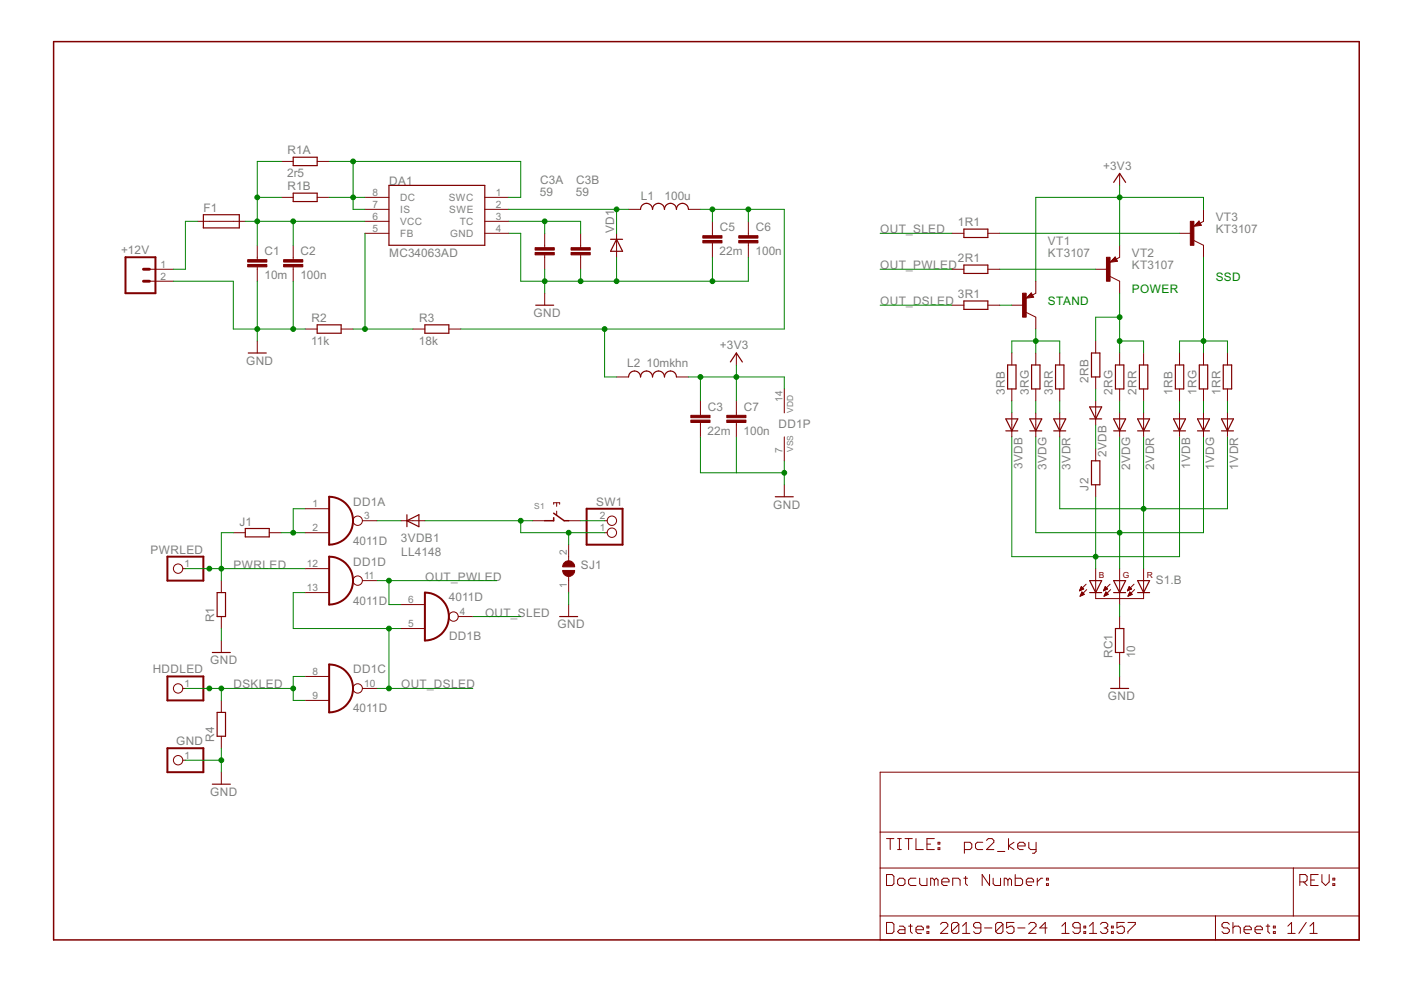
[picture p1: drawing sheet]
<svg xmlns="http://www.w3.org/2000/svg" width="297mm" height="210mm" viewBox="0 0 297 210" stroke-linecap="round" stroke-linejoin="round" font-family="sans-serif">
<path d="M11.4 8.8h276.8v190.5h-276.8zM117.4 109.8v.6h-1.9M117.4 108.8l2.2 1.6h1" fill="none" stroke="#800000" stroke-width=".32"/>
<g fill="none" stroke="#800000" stroke-width=".21">
<path d="M59.6 34.2h2.6M67.2 34.2h2.6M237.4 36.8v2.5M31.7 57.1h5.1M31.7 59.6h5.1M41.8 46.9h10.2M54.5 52v3.1M54.5 56.6v3M59.6 41.8h2.6M62.2 52v3.1M62.2 56.6v3M67.2 41.8h2.6"/>
<path d="M77.4 41.8h5.1M77.4 46.9h5.1M77.4 44.4h5.1M77.4 49.5h5.1M102.8 41.8h5.1M102.8 46.9h5.1M102.8 44.4h5.1M102.8 49.5h5.1M115.5 49.5v3M115.5 54v3.1M123.1 49.5v3M123.1 54v3.1"/>
<path d="M130.7 49.5v5M133.3 44.4h2.5M146 44.4h2.5M151 46.9v3.1M151 51.5v3M158.7 46.9v3.1M158.7 51.5v3M201.8 49.5h2.6M201.8 57.1h2.6M209.4 49.5h2.6M209.4 57.1h2.6M219.6 59.6v2.6l-.7 .4"/>
<path d="M232.3 57.1h2.5M235.4 58.6l2 1v2.6M236.4 54.5l.5 .9-1.5 .2zM237.4 52v2.5l-.7 .4M250.1 49.5h2.5M253.1 51l2.1 1v2.5M254.2 46.9l.5 .9-1.6 .2zM255.2 44.4v2.5l-.8 .4M54.5 72.3v2.5M64.7 69.8h2.5M72.3 69.8h2.6M87.5 69.8h2.6"/>
<path d="M95.2 69.8h2.5M115.5 62.2v2.5M130.7 79.9h2.6M143.4 79.9h2.6M156.1 74.8v2.6M201.8 64.7h2.6M209.4 64.7h2.6M214.5 64.7h2.6M214.5 74.8v2.6M217.6 66.2l2 1v2.6M218.7 62.1l.5 .9-1.6 .2zM219.6 74.8v2.6"/>
<path d="M224.7 74.8v2.6M232.3 72.3v2.5M232.3 79.9v2.6M237.4 74.8v2.6M242.5 74.8v2.6M250.1 74.8v2.6M255.2 74.8v2.6M260.2 74.8v2.6M148.5 85v3.1M148.5 89.6v3M156.1 85v3.1M156.1 89.6v3"/>
<path d="M166.3 82.5v5M166.3 92.6v5.1M214.5 82.5v2.5M214.5 87.5v5.1M219.6 82.5v2.5M219.6 87.5v5.1M224.7 82.5v2.5M224.7 87.5v5.1M232.3 85v5.1M232.3 95.2v2.5M237.4 82.5v2.5M237.4 87.5v5.1"/>
<path d="M242.5 82.5v2.5M242.5 87.5v5.1M250.1 82.5v2.5M250.1 87.5v5.1M255.2 82.5v2.5M255.2 87.5v5.1M260.2 82.5v2.5M260.2 87.5v5.1M49.5 112.9h2.5M57.1 112.9h2.5M64.7 107.9h5.1M64.7 112.9h5.1"/>
<path d="M76.8 110.4h3.1M85 110.4h5.1M112.9 110.4h2.6M117.4 106.9v-.3h1.3v.3M118 106.6v.8M118 108.4v.7M120.6 110.4h2.5M120.6 115.5v3.4M128.2 110.4h.5M128.2 112.9h.5M166.3 102.8v2.5M232.3 102.8v2.5"/>
<path d="M38.7 120.6h.6M46.9 123.1v2.5M46.9 130.7v2.6M46.9 135.8v2.5M64.7 120.6h5.1M64.7 125.6h5.1M76.8 123.1h3.1M85 133.3h5.1M85 128.2h5.1M97.2 130.7h3M120.6 122.2v3.4M120.6 128.2v2.5"/>
<path d="M228.9 125.2h.1M228.9 125.1h.4M229 125h.5M229 124.9h.7M229 126.3h.2M229.1 124.7h.5M229.1 126.2h.4M229.2 124.6h.3M229.2 126.1h.6M229.2 124.5h.2M229.2 125.9h.6M229.3 124.4l-.4 .9"/>
<path d="M229.3 124.4l.5 .5-.9 .4M229.3 124.4h.1M229.3 125.8h.4M229.3 125.7h.3M229.4 125.6h.1M229.4 125.5l.5 .5-.9 .4zM230.3 123.9l-1.4 1.4M230.4 125l-1.4 1.4M232.3 120.6v6.3h10.2v-6.3M234 125.2h.1M234 125.1h.3M234.1 125h.5"/>
<path d="M234.1 124.9h.7M234.1 126.3h.2M234.2 124.7h.5M234.2 126.2h.4M234.2 124.6h.4M234.2 126.1h.7M234.3 125.9h.6M234.3 124.5h.2M234.3 124.4h.1M234.3 125.8h.5M234.3 124.4l-.3 .9M234.3 124.4l.5 .5-.8 .4"/>
<path d="M234.4 125.7h.3M234.4 125.6h.1M234.5 125.5l.5 .5-.9 .4zM235.4 123.9l-1.4 1.4M235.5 125l-1.4 1.4M237.4 120.6v7.6M237.4 130.7v2.6M237.4 138.3v2.6M239.1 125.2h.1M239.1 125.1h.3M239.2 125h.5M239.2 124.9h.7"/>
<path d="M239.2 126.3h.2M239.3 124.7h.5M239.3 126.2h.4M239.3 124.6h.4M239.3 126.1h.6M239.4 125.9h.6M239.4 124.5h.1M239.4 124.4h.1M239.4 125.8h.5M239.4 124.4l-.4 .9M239.4 124.4l.5 .5M239.5 125.7h.2"/>
<path d="M239.5 125.6h.1M239.5 125.5l.6 .5-.9 .4zM239.9 124.9l-.9 .4M240.4 123.9l-1.4 1.4M240.6 125l-1.4 1.4M38.7 146h.6M46.9 148.5v2.5M46.9 156.1v2.5M64.7 143.4h5.1M64.7 148.5h5.1M76.8 146h3.1M237.4 143.4v2.6"/>
<path d="M38.7 161.2h.6M46.9 163.7v2.6M186.6 163.7h101.6v35.6h-101.6zM186.6 176.4h101.6M188 177.8h1.5M188.7 177.8v2.3M190.3 177.8h.8M190.7 177.8v2.3M191.9 177.8h1.5M192.6 177.8v2.3M194.2 177.8v2.3h1.6M196.5 179h.8"/>
<path d="M198.1 177.8h-1.6v2.3h1.6M198.9 179.7h.4v.4h-.4zM198.9 178.6h.4v.4h-.4zM208.4 178.6h-1.2l-.4 .4v.7l.4 .4h1.2M209.1 178.2l.4-.4h.8l.4 .4v.4l-1.6 1.5h1.6M213.8 177.8v2.3M215 178.6l-1.2 .8 1.2 .7M215.8 179.4h1.5v-.4l-.4-.4h-.7l-.4 .4v.7l.4 .4h.7M218.1 178.6v1.1l.4 .4h1.2M219.7 178.6v1.9l-.4 .4h-.4M186.6 184h101.6M186.6 194.2h101.6"/>
<path d="M188 185.4h1.1l.4 .4v1.6l-.4 .3h-1.1zM188 195.6h1.1l.4 .4v1.5l-.4 .4h-1.1zM190.3 186.6l.4-.4h.8l.4 .4v.8l-.4 .3h-.8l-.4-.3zM190.3 180.1h.8M190.7 196.4h.8l.4 .3v1.2h-1.2l-.4-.4 .4-.4h1.2M192.6 196.4h.8M193 196v1.5l.4 .4M194.2 197.1h1.6v-.4l-.4-.3h-.8l-.4 .3v.8l.4 .4h.8M194.2 186.2h-1.2l-.4 .4v.8l.4 .3h1.2M195 186.2v1.2l.4 .3h1.1v-1.5M196.5 197.5h.4v.4h-.4zM196.5 196.4h.4v.3h-.4z"/>
<path d="M198.1 186.6l-.4-.4h-.4v1.5M198.1 186.6l.4-.4 .4 .4v1.1M198.1 186.6v1.1M199.4 196l.4-.4h.8l.4 .4v.4l-1.6 1.5h1.6M199.7 187h1.5v-.4l-.4-.4h-.8l-.3 .4v.8l.3 .3h.8M202 187.7v-1.5h1.2l.4 .4v1.1M203.3 196v1.5l-.4 .4h-.8l-.4-.4M203.3 196l-.4-.4h-.8l-.4 .4v1.5M203.3 196l-1.6 1.5M204.1 197.9h1.5M204.1 196.4l.8-.8v2.3M204.3 186.2h.8"/>
<path d="M204.5 180.1h1.2l.3-.4v-.7l-.3-.4h-1.2v2.3M204.7 185.8v1.6l.4 .3M208 196.7h-1.2l-.4-.3v-.4l.4-.4h.8l.4 .4v1.5l-.4 .4h-.8l-.4-.4M208.7 196.7h1.6M209.8 185.4v2.3l-1.6-2.3v2.3M210.6 186.2v1.2l.4 .3h1.1v-1.5M211.5 180.5h1.5M212.6 196v1.5l-.3 .4h-.8l-.4-.4M212.6 196l-.3-.4h-.8l-.4 .4v1.5M212.6 196l-1.5 1.5M213.7 186.6l-.4-.4h-.4v1.5M213.7 186.6v1.1"/>
<path d="M213.7 186.6l.4-.4 .4 .4v1.1M215 195.6h-1.6v1.1l.8-.3h.4l.4 .3v.8l-.4 .4h-.8l-.4-.4M215.2 185.4v2.3h1.2l.4-.3v-.8l-.4-.4h-1.2M215.8 196.7h1.5M217.6 187h1.5v-.4l-.3-.4h-.8l-.4 .4v.8l.4 .3h.8M218.1 196l.4-.4h.8l.4 .4v.4l-1.6 1.5h1.6M219.9 186.2v1.5M221.1 186.2h-.4l-.8 .8M221.9 187.4h.4v.3h-.4zM221.9 186.2h.4v.4h-.4zM222 196.7h-1.5l1.1-1.1v2.3M225.1 197.9h1.6"/>
<path d="M225.1 196.4l.8-.8v2.3M229 196.7h-1.2l-.3-.3v-.4l.3-.4h.8l.4 .4v1.5l-.4 .4h-.8l-.3-.4M229.8 197.5h.4v.4h-.4zM229.8 196.4h.4v.3h-.4zM231 197.9h1.5M231 196.4l.8-.8v2.3M233.3 196l.4-.4h.8l.4 .4v.4l-.4 .3M234.1 196.7h.4M234.5 196.7l.4 .4v.4l-.4 .4h-.8l-.4-.4M235.6 197.5h.4v.4h-.4zM235.6 196.4h.4v.3h-.4zM238.4 195.6h-1.6v1.1l.8-.3h.4l.4 .3v.8l-.4 .4h-.8l-.4-.4"/>
<path d="M239.1 195.6h1.6v.4l-1.6 1.5v.4M257.7 194.2v5.1M260.6 196l-.4-.4h-.7l-.4 .4v.4l.4 .3h.7l.4 .4v.4l-.4 .4h-.7l-.4-.4M261.4 196.7l.4-.3h.8l.4 .3v1.2M261.4 195.6v2.3M263.8 197.1h1.5v-.4l-.4-.3h-.8l-.3 .3v.8l.3 .4h.8M266.1 197.1h1.6v-.4l-.4-.3h-.8l-.4 .3v.8l.4 .4h.8M268.4 196.4h.8M268.8 196v1.5l.4 .4M270 197.5h.4v.4h-.4zM270 196.4h.4v.3h-.4zM273 197.9h1.6"/>
<path d="M273 196.4l.8-.8v2.3M274.2 184v10.2M275.6 187h1.2l.3-.4v-.8l-.3-.4h-1.2v2.3M276.4 187l.7 .7M276.9 195.6l-1.5 2.3M277.7 197.9h1.6M277.7 196.4l.8-.8v2.3M277.9 186.6h.8M279.5 185.4h-1.6v2.3h1.6M280.3 185.4v1.6l.8 .7 .7-.7v-1.6M282.6 187.4h.4v.3h-.4zM282.6 186.2h.4v.4h-.4z"/>
<circle cx="75.8" cy="110.4" r=".99"/>
<circle cx="129.7" cy="112.9" r=".99"/>
<circle cx="129.7" cy="110.4" r=".99"/>
<circle cx="37.8" cy="120.6" r=".99"/>
<circle cx="75.8" cy="123.1" r=".99"/>
<circle cx="96.2" cy="130.7" r=".99"/>
<circle cx="37.8" cy="146" r=".99"/>
<circle cx="75.8" cy="146" r=".99"/>
<circle cx="37.8" cy="161.2" r=".99"/>
</g>
<g fill="none" stroke="#800000" stroke-width=".25">
<path d="M62.2 33.3h5v1.8h-5zM82.5 39.3h20.3v12.7h-20.3zM236.1 38.7l1.3-1.9 1.3 1.9M43.1 45.5h7.6v2.8h-7.6zM62.2 41h5v1.7h-5zM129.5 50.7h2.5M130.7 50.7l1.3 2.6h-2.5zM135.8 44.4a1.27 1.27 0 0 1 1.3-1.3 1.27 1.27 0 0 1 1.2 1.3 1.27 1.27 0 0 1 1.3-1.3 1.27 1.27 0 0 1 1.3 1.3 1.27 1.27 0 0 1 1.3-1.3 1.27 1.27 0 0 1 1.2 1.3 1.27 1.27 0 0 1 1.3-1.3 1.27 1.27 0 0 1 1.3 1.3M204.4 48.6h5v1.8h-5zM204.4 56.2h5v1.8h-5zM236.4 55.2h-.4l.4-.3 .2 .4-1 .1 .8-.7 .3 .6M254.1 47.6h-.3l.3-.3 .3 .4-1 .1 .7-.7 .4 .6"/>
<path d="M52.6 74.8h3.9M67.2 68.9h5.1v1.8h-5.1zM90.1 68.9h5.1v1.8h-5.1zM113.6 64.7h3.8M133.3 79.9a1.27 1.27 0 0 1 1.2-1.2 1.27 1.27 0 0 1 1.3 1.2 1.27 1.27 0 0 1 1.3-1.2 1.27 1.27 0 0 1 1.2 1.2 1.27 1.27 0 0 1 1.3-1.2 1.27 1.27 0 0 1 1.3 1.2 1.27 1.27 0 0 1 1.3-1.2 1.27 1.27 0 0 1 1.2 1.2M154.9 76.8l1.2-2 1.3 2M204.4 63.8h5v1.8h-5zM213.6 77.4h1.8v5.1h-1.8zM218.6 62.8h-.4l.4-.3 .2 .4-1 .2 .8-.8 .4 .6M218.7 77.4h1.8v5.1h-1.8zM223.8 77.4h1.8v5.1h-1.8zM231.4 74.8h1.8v5.1h-1.8z"/>
<path d="M236.5 77.4h1.8v5.1h-1.8zM241.6 77.4h1.8v5.1h-1.8zM249.2 77.4h1.8v5.1h-1.8zM254.3 77.4h1.8v5.1h-1.8zM259.4 77.4h1.7v5.1h-1.7zM213.3 91.4h2.5M213.3 88.8h2.5l-1.3 2.6zM218.3 91.4h2.6M218.3 88.8h2.6l-1.3 2.6zM223.4 91.4h2.6M223.4 88.8h2.6l-1.3 2.6zM231 88.8h2.6"/>
<path d="M231 86.3h2.6l-1.3 2.5zM231.4 97.7h1.8v5.1h-1.8zM236.1 91.4h2.6M236.1 88.8h2.6l-1.3 2.6zM241.2 91.4h2.5M241.2 88.8h2.5l-1.2 2.6zM248.8 88.8h2.6l-1.3 2.6zM248.8 91.4h2.6M253.9 91.4h2.5M253.9 88.8h2.5l-1.2 2.6zM259 91.4h2.5M259 88.8h2.5l-1.3 2.6z"/>
<path d="M52 112.1h5.1v1.7h-5.1zM86.3 110.4l2.5-1.3v2.6zM86.3 109.1v2.6M164.4 105.3h3.8M45 138.3h3.8M46 125.6h1.8v5.1h-1.8zM118.7 130.7h3.8M231 123.1h2.6l-1.3 2.5zM231 125.6h2.6M236.1 125.6h2.6M236.1 123.1h2.6l-1.3 2.5zM236.5 133.3h1.8v5h-1.8z"/>
<path d="M241.2 125.6h2.5M241.2 123.1h2.5l-1.2 2.5zM46 151h1.8v5.1h-1.8zM235.5 146h3.8M45 166.3h3.8"/>
</g>
<g fill="#800000" stroke="#800000" stroke-width=".21">
<path d="M113.5 53.5h4v.5h-4z"/>
<path d="M113.5 52.5h4v.5h-4z"/>
<path d="M60.1 56.1h4.1v.5h-4.1z"/>
<path d="M60.1 55.1h4.1v.5h-4.1z"/>
<path d="M216.8 62.2h.8v5h-.8z"/>
<path d="M234.6 54.5h.8v5.1h-.8z"/>
<path d="M252.4 46.9h.7v5.1h-.7z"/>
<path d="M149 51h4.1v.5h-4.1z"/>
<path d="M149 50h4.1v.5h-4.1z"/>
<path d="M52.5 56.1h4.1v.5h-4.1z"/>
<path d="M52.5 55.1h4.1v.5h-4.1z"/>
<path d="M156.6 51h4.1v.5h-4.1z"/>
<path d="M156.6 50h4.1v.5h-4.1z"/>
<path d="M154.1 89.1h4.1v.5h-4.1z"/>
<path d="M154.1 88.1h4.1v.5h-4.1z"/>
<path d="M121.1 53.5h4v.5h-4z"/>
<path d="M121.1 52.5h4v.5h-4z"/>
<path d="M146.5 89.1h4v.5h-4z"/>
<path d="M146.5 88.1h4v.5h-4z"/>
</g>
<path d="M26.6 54.5h6.4v7.7h-6.4zM35.5 118h7.6v5.1h-7.6zM69.8 105.3a5.1 5.1 0 0 1 5.1 5.1 5.1 5.1 0 0 1-5.1 5.1zM69.8 118a5.1 5.1 0 0 1 5.1 5.1 5.1 5.1 0 0 1-5.1 5.1zM124.4 107.9h7.6v7.6h-7.6zM90.1 125.6a5.1 5.1 0 0 1 5.1 5.1 5.1 5.1 0 0 1-5.1 5.1zM35.5 143.4h7.6v5.1h-7.6zM35.5 158.6h7.6v5.1h-7.6zM69.8 140.9a5.1 5.1 0 0 1 5.1 5.1 5.1 5.1 0 0 1-5.1 5z" fill="none" stroke="#800000" stroke-width=".42"/>
<path d="M30.4 59.6h1.3M30.4 57.1h1.3" fill="none" stroke="#800000" stroke-width=".61"/>
<g fill="#800000" stroke="#800000" stroke-width=".21">
<path d="M119.7 119.2a1.26 1.26 0 0 1 1.4-.2 1.26 1.26 0 0 1 .7 1.2h-2.5l.1-.5z" fill-rule="evenodd"/>
<path d="M119.3 120.9h2.5a1.27 1.27 0 0 1-1.2 1.3 1.27 1.27 0 0 1-1.3-1.3z" fill-rule="evenodd"/>
</g>
<g fill="none" stroke="#008000" stroke-width=".21">
<path d="M59.6 34.2h-5.1v17.8M69.8 34.2h40.6v7.6h-2.5M74.9 34.2v10.2h2.5M237.4 39.3v12.7M36.8 59.6h12.7v10.2h15.2M41.8 46.9h-2.5v10.2h-2.5M52 46.9h25.4M54.5 59.6v12.7M54.5 41.8h5.1M62.2 46.9v5.1M62.2 59.6v10.2M69.8 41.8h7.6"/>
<path d="M77.4 49.5v20.3M107.9 49.5h2.5v10.1h48.3v-5.1M107.9 46.9h15.2v2.6M107.9 44.4h25.4M115.5 46.9v2.6M115.5 57.1v5.1M123.1 57.1v2.5M130.7 44.4v5.1M130.7 54.5v5.1M148.5 44.4h17.8v25.4h-68.6M151 44.4v2.5M151 54.5v5.1"/>
<path d="M158.7 44.4v2.5M186.6 49.5h15.2M186.6 57.1h15.2M212 49.5h38.1M212 57.1h20.3M255.2 44.4v-2.6h-35.6v17.8M255.2 54.5v20.3M74.9 69.8h12.6M128.2 69.8v10.1h2.5M146 79.9h20.3v2.6M148.5 79.9v5.1M156.1 77.4v7.6"/>
<path d="M186.6 64.7h15.2M212 64.7h2.5M214.5 74.8v-2.5h10.2v2.5M219.6 69.8v5M237.4 62.2v12.6M237.4 67.2h-5.1v5.1M237.4 72.3h5.1v2.5M250.1 74.8v-2.5h10.1v2.5M148.5 92.6v7.6h17.8M156.1 92.6v7.6M166.3 97.7v5.1M214.5 92.6v25.4h35.6v-25.4"/>
<path d="M214.5 85v2.5M219.6 92.6v20.3h35.6v-20.3M219.6 85v2.5M224.7 92.6v15.3h35.5v-15.3M224.7 85v2.5M232.3 82.5v2.5M232.3 90.1v5.1M237.4 85v2.5M237.4 92.6v28M242.5 85v2.5M242.5 92.6v28M250.1 85v2.5"/>
<path d="M255.2 85v2.5M260.2 85v2.5M49.5 112.9h-2.6v10.2M59.6 112.9h5.1M64.7 107.9h-2.5v5M79.9 110.4h5.1M90.1 110.4h22.8M110.4 110.4v2.5h17.8M120.6 112.9v2.6M123.1 110.4h5.1M232.3 105.3v15.3M39.3 120.6h25.4"/>
<path d="M46.9 133.3v2.5M64.7 125.6h-2.5v7.7h22.8M79.9 123.1h25.4M82.5 123.1v5.1h2.5M82.5 133.3v12.7M100.2 130.7h10.2M120.6 125.6v2.6M237.4 128.2v2.5M39.3 146h22.9M46.9 146v2.5M46.9 158.6v5.1M64.7 143.4h-2.5v5.1h2.5"/>
<path d="M79.9 146h20.3M237.4 140.9v2.5M39.3 161.2h7.6"/>
</g>
<g fill="#008000" stroke="#008000" stroke-width=".21">
<circle cx="54.5" cy="69.8" r=".51"/>
<circle cx="62.2" cy="69.8" r=".51"/>
<circle cx="115.5" cy="59.6" r=".51"/>
<circle cx="151" cy="59.6" r=".51"/>
<circle cx="130.7" cy="59.6" r=".51"/>
<circle cx="123.1" cy="59.6" r=".51"/>
<circle cx="166.3" cy="100.2" r=".51"/>
<circle cx="46.9" cy="161.2" r=".51"/>
<circle cx="77.4" cy="69.8" r=".51"/>
<circle cx="237.4" cy="41.8" r=".51"/>
<circle cx="156.1" cy="79.9" r=".51"/>
<circle cx="148.5" cy="79.9" r=".51"/>
<circle cx="232.3" cy="118" r=".51"/>
<circle cx="237.4" cy="112.9" r=".51"/>
<circle cx="242.5" cy="107.9" r=".51"/>
<circle cx="219.6" cy="72.3" r=".51"/>
<circle cx="237.4" cy="72.3" r=".51"/>
<circle cx="237.4" cy="67.2" r=".51"/>
<circle cx="255.2" cy="72.3" r=".51"/>
<circle cx="74.9" cy="41.8" r=".51"/>
<circle cx="74.9" cy="34.2" r=".51"/>
<circle cx="115.5" cy="46.9" r=".51"/>
<circle cx="130.7" cy="44.4" r=".51"/>
<circle cx="110.4" cy="110.4" r=".51"/>
<circle cx="120.6" cy="112.9" r=".51"/>
<circle cx="62.2" cy="146" r=".51"/>
<circle cx="44.4" cy="146" r=".51"/>
<circle cx="46.9" cy="146" r=".51"/>
<circle cx="82.5" cy="133.3" r=".51"/>
<circle cx="82.5" cy="146" r=".51"/>
<circle cx="44.4" cy="120.6" r=".51"/>
<circle cx="46.9" cy="120.6" r=".51"/>
<circle cx="82.5" cy="123.1" r=".51"/>
<circle cx="158.7" cy="44.4" r=".51"/>
<circle cx="151" cy="44.4" r=".51"/>
<circle cx="128.2" cy="69.8" r=".51"/>
<circle cx="54.5" cy="46.9" r=".51"/>
<circle cx="62.2" cy="46.9" r=".51"/>
<circle cx="54.5" cy="41.8" r=".51"/>
<circle cx="62.2" cy="112.9" r=".51"/>
</g>
<g font-size="2.8" fill="#808080">
<text x="60.9" y="32.7">R1A</text>
<text x="60.9" y="37.5">2r5</text>
<text x="60.9" y="40.3">R1B</text>
<text x="82.5" y="39.3">DA1</text>
<text x="114.5" y="41.5">59</text>
<text x="114.5" y="38.9">C3A</text>
<text x="122.1" y="41.5">59</text>
<text x="122.1" y="38.9">C3B</text>
<text x="233.9" y="36">+3V3</text>
<text x="43.2" y="44.9">F1</text>
<text x="135.8" y="42.4">L1</text>
<text x="140.9" y="42.4">100u</text>
<text x="203.1" y="48">1R1</text>
<text x="257.7" y="46.9">VT3</text>
<text x="25.7" y="53.8">+12V</text>
<text x="130.2" y="49.4" transform="rotate(-90 130.2 49.4)">VD1</text>
<text x="152.6" y="49.1">C5</text>
<text x="160.2" y="49.1">C6</text>
<text x="186.6" y="49.5">OUT_SLED</text>
<text x="222.2" y="52">VT1</text>
<text x="257.7" y="49.5">KT3107</text>
<text x="56.1" y="59.2">10m</text>
<text x="56.1" y="54.2">C1</text>
<text x="63.7" y="59.2">100n</text>
<text x="63.7" y="54.2">C2</text>
<text x="82.5" y="54.5">MC34063AD</text>
<text x="152.6" y="54.2">22m</text>
<text x="160.2" y="54.2">100n</text>
<text x="186.6" y="57.1">OUT_PWLED</text>
<text x="203.1" y="55.6">2R1</text>
<text x="222.2" y="54.5">KT3107</text>
<text x="240" y="57.1">KT3107</text>
<text x="240" y="54.5">VT2</text>
<text x="186.6" y="64.7">OUT_DSLED</text>
<text x="203.1" y="63.2">3R1</text>
<text x="66" y="68.3">R2</text>
<text x="88.9" y="68.3">R3</text>
<text x="113.1" y="67.2">GND</text>
<text x="52.2" y="77.4">GND</text>
<text x="66" y="73.1">11k</text>
<text x="88.8" y="73.1">18k</text>
<text x="133" y="77.9">L2</text>
<text x="137.1" y="77.9">10mkhn</text>
<text x="152.7" y="74.1">+3V3</text>
<text x="213" y="83.7" transform="rotate(-90 213 83.7)">3RB</text>
<text x="218.1" y="83.7" transform="rotate(-90 218.1 83.7)">3RG</text>
<text x="223.2" y="83.7" transform="rotate(-90 223.2 83.7)">3RR</text>
<text x="230.8" y="81.2" transform="rotate(-90 230.8 81.2)">2RB</text>
<text x="235.9" y="83.7" transform="rotate(-90 235.9 83.7)">2RG</text>
<text x="241" y="83.7" transform="rotate(-90 241 83.7)">2RR</text>
<text x="248.6" y="83.7" transform="rotate(-90 248.6 83.7)">1RB</text>
<text x="253.7" y="83.7" transform="rotate(-90 253.7 83.7)">1RG</text>
<text x="258.7" y="83.7" transform="rotate(-90 258.7 83.7)">1RR</text>
<text x="150.1" y="87.2">C3</text>
<text x="157.7" y="87.2">C7</text>
<text x="150" y="92.2">22m</text>
<text x="157.6" y="92.2">100n</text>
<text x="165.1" y="90.7">DD1P</text>
<text x="216.8" y="99.4" transform="rotate(-90 216.8 99.4)">3VDB</text>
<text x="221.9" y="99.7" transform="rotate(-90 221.9 99.7)">3VDG</text>
<text x="227" y="99.6" transform="rotate(-90 227 99.6)">3VDR</text>
<text x="234.6" y="96.9" transform="rotate(-90 234.6 96.9)">2VDB</text>
<text x="239.6" y="99.7" transform="rotate(-90 239.6 99.7)">2VDG</text>
<text x="244.7" y="99.6" transform="rotate(-90 244.7 99.6)">2VDR</text>
<text x="252.3" y="99.4" transform="rotate(-90 252.3 99.4)">1VDB</text>
<text x="257.4" y="99.7" transform="rotate(-90 257.4 99.7)">1VDG</text>
<text x="262.5" y="99.6" transform="rotate(-90 262.5 99.6)">1VDR</text>
<text x="74.9" y="107.2">DD1A</text>
<text x="126.4" y="107.2">SW1</text>
<text x="163.9" y="107.8">GND</text>
<text x="230.8" y="104" transform="rotate(-90 230.8 104)">J2</text>
<text x="50.8" y="111.4">J1</text>
<text x="31.9" y="117.4">PWRLED</text>
<text x="74.9" y="115.5">4011D</text>
<text x="74.9" y="119.9">DD1D</text>
<text x="85" y="115">3VDB1</text>
<text x="85.1" y="117.8">LL4148</text>
<text x="49.5" y="120.6">PWRLED</text>
<text x="90.1" y="123.1">OUT_PWLED</text>
<text x="123.2" y="120.6">SJ1</text>
<text x="245.1" y="123.9">S1.B</text>
<text x="45.4" y="131.9" transform="rotate(-90 45.4 131.9)">R1</text>
<text x="74.9" y="128.2">4011D</text>
<text x="95.2" y="127.4">4011D</text>
<text x="102.8" y="130.7">OUT_SLED</text>
<text x="95.2" y="135.7">DD1B</text>
<text x="118.2" y="133.2">GND</text>
<text x="32.4" y="142.8">HDDLED</text>
<text x="44.6" y="140.9">GND</text>
<text x="74.9" y="142.8">DD1C</text>
<text x="235.9" y="139.6" transform="rotate(-90 235.9 139.6)">RC1</text>
<text x="240.7" y="139.6" transform="rotate(-90 240.7 139.6)">10</text>
<text x="49.5" y="146">DSKLED</text>
<text x="85.1" y="146">OUT_DSLED</text>
<text x="234.9" y="148.5">GND</text>
<text x="74.9" y="151">4011D</text>
<text x="37.4" y="158">GND</text>
<text x="45.4" y="157.3" transform="rotate(-90 45.4 157.3)">R4</text>
<text x="44.6" y="168.8">GND</text>
</g>
<g font-size="2.8" fill="#008000">
<text x="257.7" y="59.6">SSD</text>
<text x="222.2" y="64.7">STAND</text>
<text x="240" y="62.2">POWER</text>
</g>
<g font-size="2.4" fill="#808080">
<text x="79" y="41.5">8</text>
<text x="105.1" y="41.5">1</text>
<text x="79" y="46.6">6</text>
<text x="79" y="44">7</text>
<text x="84.8" y="42.6">DC</text>
<text x="84.8" y="47.7">VCC</text>
<text x="84.8" y="45.1">IS</text>
<text x="95.1" y="42.6">SWC</text>
<text x="95.3" y="45.1">SWE</text>
<text x="97.5" y="47.7">TC</text>
<text x="105.1" y="44">2</text>
<text x="105.1" y="46.6">3</text>
<text x="79" y="49.1">5</text>
<text x="84.8" y="50.2">FB</text>
<text x="95.5" y="50.2">GND</text>
<text x="105.1" y="49.1">4</text>
<text x="34" y="56.7">1</text>
<text x="34" y="59.3">2</text>
<text x="165.9" y="85.2" transform="rotate(-90 165.9 85.2)">14</text>
<text x="165.9" y="96.2" transform="rotate(-90 165.9 96.2)">7</text>
<text x="66.3" y="107.5">1</text>
<text x="66.3" y="112.6">2</text>
<text x="77.2" y="110.1">3</text>
<text x="127.2" y="112.6">1</text>
<text x="127.2" y="110.1">2</text>
<text x="120.2" y="117.7" transform="rotate(-90 120.2 117.7)">2</text>
<text x="39.1" y="120.2">1</text>
<text x="65.1" y="120.2">12</text>
<text x="65.1" y="125.3">13</text>
<text x="77.2" y="122.7">11</text>
<text x="120.2" y="124.6" transform="rotate(-90 120.2 124.6)">1</text>
<text x="86.6" y="127.8">6</text>
<text x="97.5" y="130.4">4</text>
<text x="86.6" y="132.9">5</text>
<text x="66.3" y="143.1">8</text>
<text x="39.1" y="145.6">1</text>
<text x="66.3" y="148.1">9</text>
<text x="77.2" y="145.6">10</text>
<text x="39.1" y="160.8">1</text>
</g>
<g font-size="2" fill="#808080">
<text x="168.2" y="87.5" transform="rotate(-90 168.2 87.5)">VDD</text>
<text x="168.2" y="95.9" transform="rotate(-90 168.2 95.9)">VSS</text>
<text x="113.3" y="107.9">S1</text>
</g>
<g font-size="2" fill="#800000">
<text x="233" y="122.5">B</text>
<text x="238.1" y="122.5">G</text>
<text x="243.1" y="122.5">R</text>
</g>
</svg>
